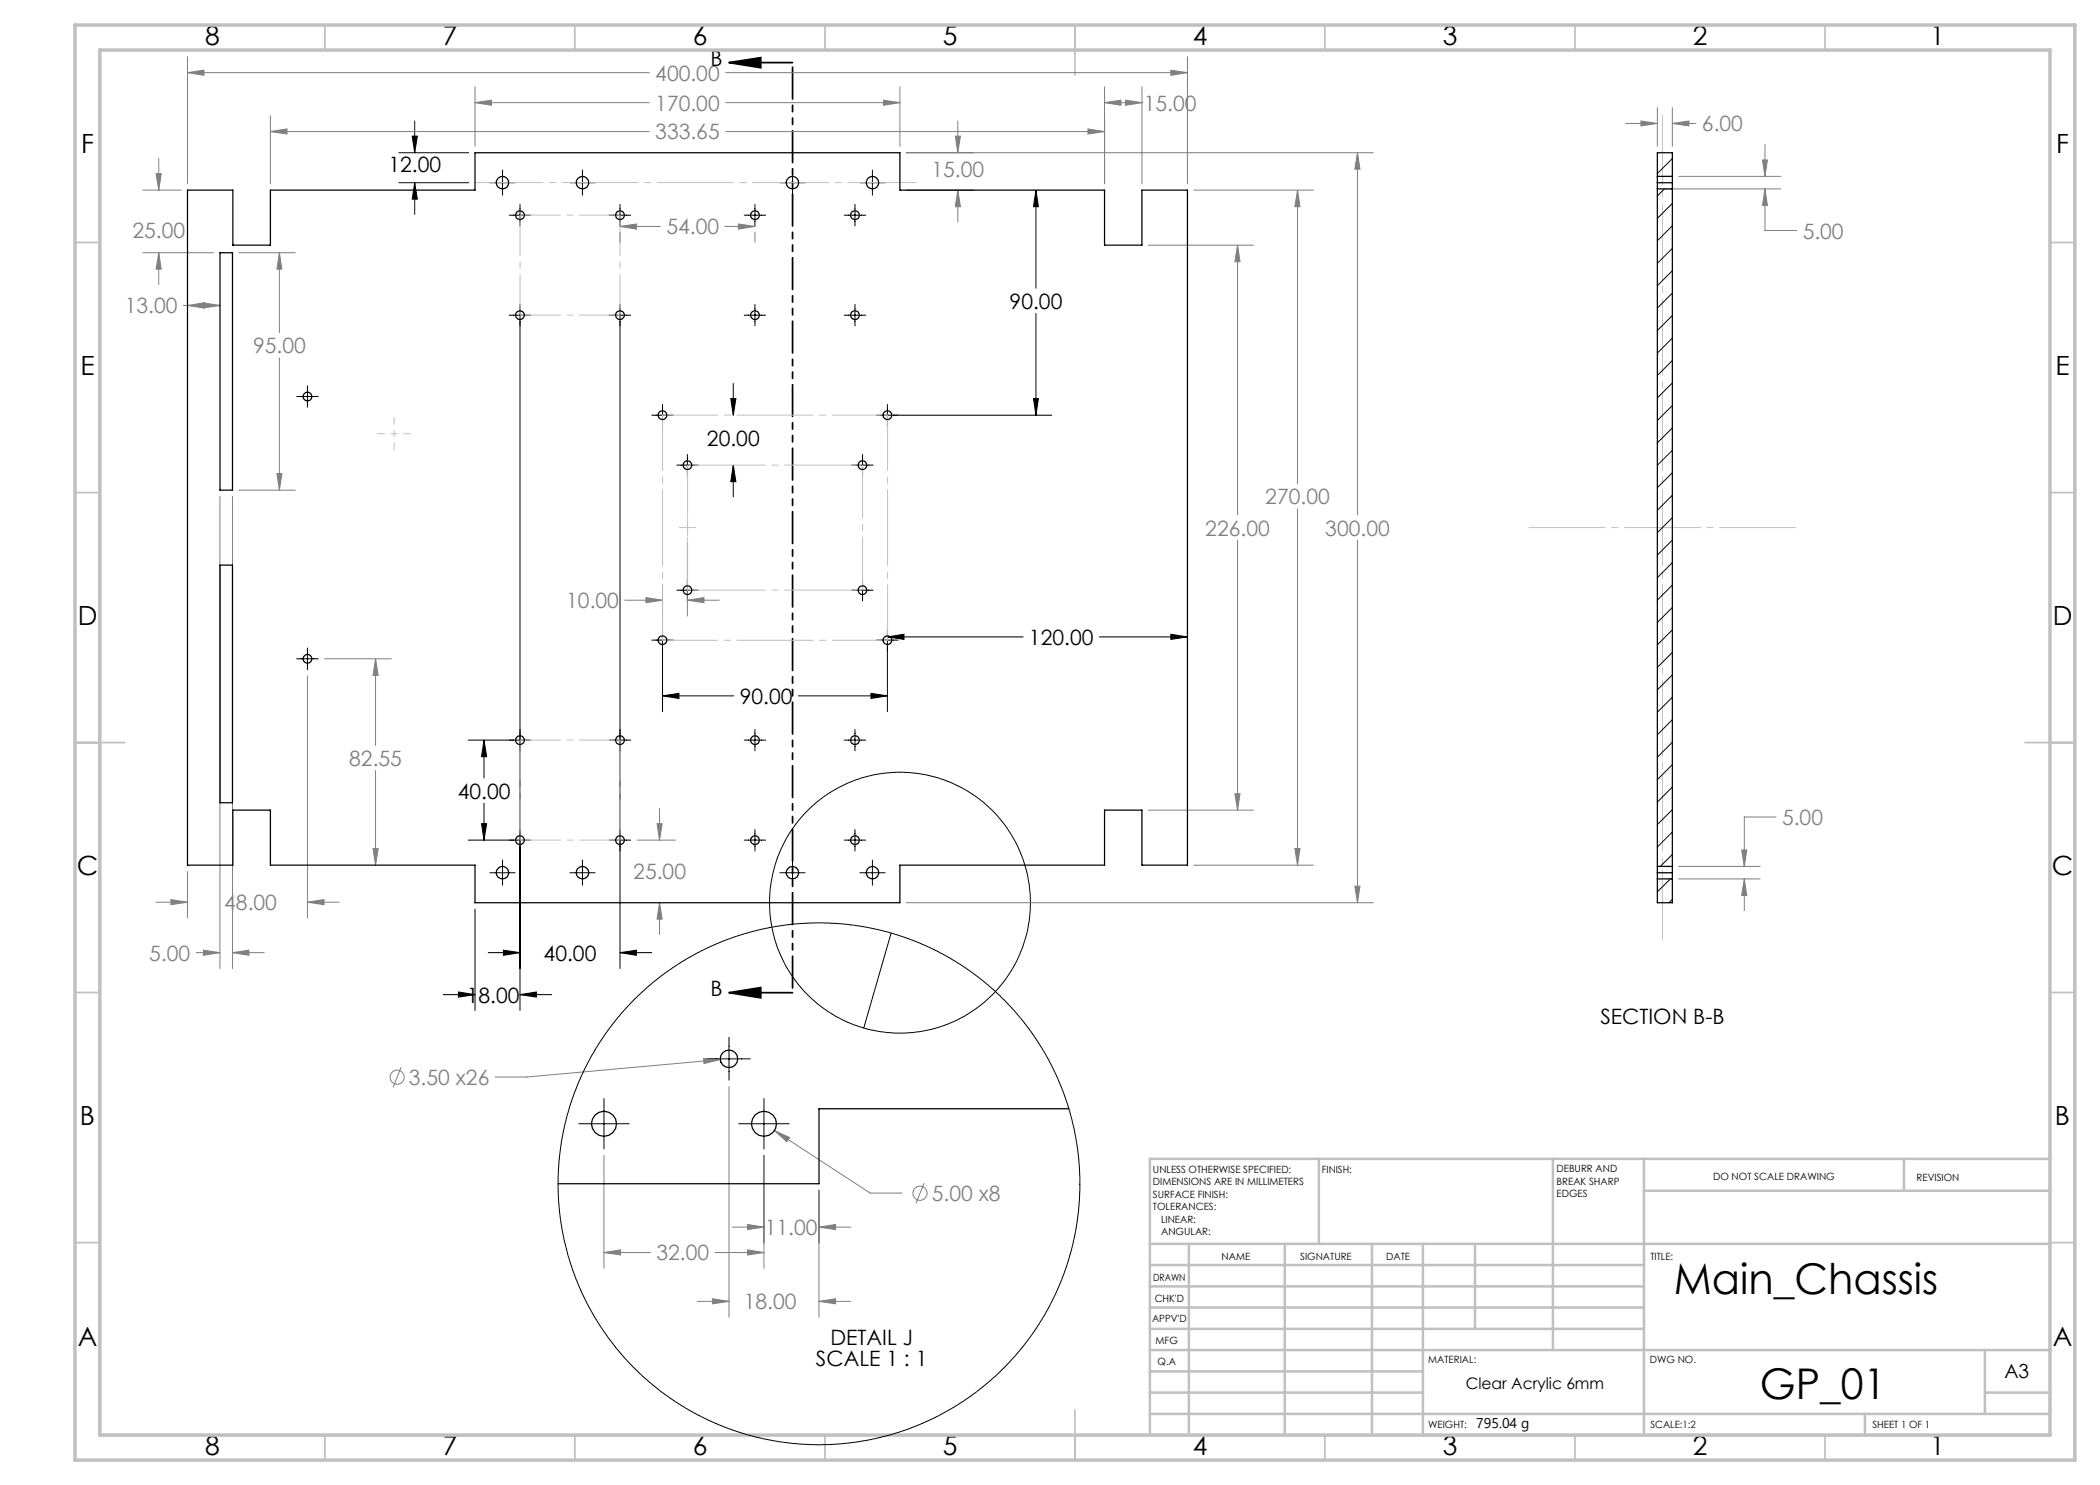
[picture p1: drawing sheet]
<svg xmlns="http://www.w3.org/2000/svg" width="420mm" height="297mm" viewBox="0 0 420 297" stroke-linecap="round" stroke-linejoin="round" font-family="sans-serif">
<g fill="none" stroke="#808080" stroke-width=".2">
<path d="M37.5 14.5l3.3-.5v1.1zM37.5 11.4v25.4M37.5 14.5h92.4M95 17.4v11.9M145.1 14.5h92.4M180 17.4v11.9M220.9 17.4v19.4M228.4 17.4v19.4M234.2 14l3.3 .5-3.3 .6zM237.5 11.4v25.4M28.6 38h7.6M31.2 34.7h1l-.4 3.3z"/>
<path d="M31.8 31.7v6.3M54.1 26.3l3.3-.5v1zM54.1 23.1v13.7M54.1 26.3h75.8M95 20.5l3.3-.5v1.1zM95 20.5h34.9M145.1 20.5h34.9M145.1 26.3h75.8M176.7 20l3.3 .5-3.3 .6zM181.3 38h13.4M181.3 30.5h93.4M191.1 27.2h1l-.5 3.3z"/>
<path d="M191.6 38l.5 3.3h-1zM191.6 24.2v6.3M191.6 38v6.4M217.6 25.8l3.3 .5-3.3 .5zM220.9 20.5l3.3-.5v1.1zM220.9 20.5h7.5M225.1 20l3.3 .5-3.3 .6zM228.4 20.5h.1M238.8 38h23.9M259.5 38l.5 3.3h-1zM259.5 38v58.7M271.5 30.5l.5 3.3h-1z"/>
<path d="M271.5 30.5v72.5M325.1 24.7h6.4M328.2 24.2l3.3 .5-3.3 .5zM331.5 21.5v7.8M332.7 37.8h23.5M334.5 24.7l3.3-.5v1zM334.5 21.5v7.8M334.5 24.7h4.7M335.7 35.3h20.5M352.5 32h1l-.5 3.3zM353 37.8l.5 3.3h-1zM353 37.8v8.3h6.3"/>
<path d="M353 28.9v6.4M28.6 50.5h14.1M31.8 50.5l.4 3.3h-1zM31.8 50.5v6.4M47.8 50.5h11.3M55.9 50.5l.5 3.3h-1zM55.9 50.5v16M124 45.3l3.3-.5v1zM124 46.5v2M124 45.3h8.1M145 45.3h6M147.7 44.8l3.3 .5-3.3 .5z"/>
<path d="M151 46.5v2M229.7 49h21M247.5 49l.5 3.3h-1zM247.5 49v54M36.7 61.1h7.3M37.5 61.1l3.3-.5v1zM40.7 60.6l3.3 .5-3.3 .5zM55.9 71.6v26.4M44 99.3v94.4M46.5 99.3v94.4M47.8 98h11.3M55.4 94.7h1l-.5 3.3z"/>
<path d="M129.2 119.5l3.3 .5-3.3 .5zM132.5 116.9v7.7M137.5 108.4v14.8M247.5 108.1v53.9M259.5 101.8v71.2M271.5 108.1v72.4M61.5 135.2v48.4M64.9 131.8h13.4M75.1 131.8l.5 3.3h-1zM75.1 131.8v17.3M125 120h7.5M137.5 120l3.3-.5v1z"/>
<path d="M137.5 120h6.3M75.1 154.1v18.9M247 158.7h1l-.5 3.3zM34.2 179.9l3.3 .5-3.3 .5zM37.5 174.3v9.3M74.6 169.7h1l-.5 3.3zM127.4 168h7.7M131.4 164.7h1l-.5 3.3zM131.9 161.7v6.3M229.7 162h21M238.8 173h23.9M259 169.7h1l-.5 3.3z"/>
<path d="M271 177.2h1l-.5 3.3zM335.7 173.3h16.3M335.7 175.8h16.3M348.3 170h1.1l-.5 3.3zM348.9 175.8l.5 3.3h-1.1zM348.9 175.8v6.3M355.2 163.4h-6.3v9.9M31.2 180.4h6.3M39.2 190.5h4.8M40.7 190l3.3 .5-3.3 .6zM46.5 190.5l3.3-.5v1.1zM46.5 190.5h6.3"/>
<path d="M61.5 180.4l3.3-.5v1zM61.5 180.4h6.3M131.9 180.5l.5 3.3h-1zM131.9 180.5v6.4M181.3 180.5h93.4M80.2 213.4l-1.6 4M140.7 211.7l3.3 .2-3.2 .8zM144 211.9l-38.6 3.5h-6.4M145.8 217.3v46.2M120.8 231.1v22.6M152.8 231.1v22.6M154.9 226.1l3 1.4-.5 .8z"/>
<path d="M154.9 226.1l19.1 12.5h6.4M163.8 238v25.5M184.8 236.6l-1.6 4.1M120.8 250.5l3.3-.5v1zM120.8 250.5h9.3M142.5 259.7l3.3 .6-3.3 .5zM143 250.5h9.8M146.4 245.4h6.4M149.5 250l3.3 .5-3.3 .5zM149.5 244.9l3.3 .5-3.3 .5zM163.8 245.4l3.3-.5v1zM163.8 245.4h6.3"/>
<path d="M139.5 260.3h6.3M163.8 260.3l3.3-.6v1.1zM163.8 260.3h6.3"/>
<circle cx="79.4" cy="215.4" r="1.41"/>
<circle cx="184" cy="238.6" r="1.42"/>
</g>
<g fill="none" stroke="#000" stroke-width=".2">
<path d="M79.8 36.5h13.9M79.8 30.5h13.9M82.4 27.2h1.1l-.6 3.3zM82.9 36.5l.6 3.3h-1.1zM82.9 24.2v6.3M82.9 36.5v6.4M98 36.5h5M100.5 34v5M114 36.5h5M116.5 34v5M156 36.5h5M158.5 34v5"/>
<path d="M172 36.5h5M174.5 34v5M207.2 38v19.6M207.2 38l.5 3.3h-1zM101.8 43h4.4M104 40.9v4.3M121.8 43h4.4M124 40.9v4.3M148.8 43h4.3M151 40.9v4.3M168.8 43h4.3M171 40.9v4.3"/>
<path d="M59.3 79.3h4.3M61.5 77.1v4.4M101.8 63h4.4M104 60.9v141.2M121.8 63h4.4M124 60.9v132.8M146.2 79.7h1l-.6 3.3zM146.6 76.7v6.3M148.8 63h4.3M151 60.9v4.3M168.8 63h4.3M171 60.9v4.3"/>
<path d="M206.7 79.7h1l-.5 3.3zM207.2 62.7v20.3M130.4 83h4.2M132.5 80.9v4.3M135.4 93h4.2M137.5 90.9v4.3M146.6 93l.6 3.3h-1zM146.6 93v6.4M170.4 93h4.2M172.5 90.9v4.3M175.3 83h35.1M177.5 80.9v4.3"/>
<path d="M135.4 118h4.2M137.5 115.9v4.3M170.4 118h4.2M172.5 115.9v4.3M59.3 131.8h4.3M61.5 129.6v4.3M130.4 128h4.2M132.5 139.2l3.3-.5v1zM132.5 125.9v16.4M132.5 139.2h14.3M159.7 139.2h17.8M174.2 138.7l3.3 .5-3.3 .5z"/>
<path d="M175.3 128h4.3M177.5 127.4l3.3-.5v1zM177.5 127.4h27.1M177.5 125.9v16.4M219.9 127.4h17.6M234.2 126.9l3.3 .5-3.3 .5zM96.8 148l.5 3.3h-1zM96.8 148v7.6M106.2 148h-12.6M121.8 148h4.4M148.8 148h4.3M151 145.9v4.3"/>
<path d="M168.8 148h4.3M171 145.9v4.3M96.3 164.7h1l-.5 3.3zM96.8 160.7v7.3M98 174.6h5M100.5 172v5.1M106.2 168h-12.6M114 174.6h5M116.5 172v5.1M121.8 168h4.4M148.8 168h4.3M151 165.9v4.3"/>
<path d="M156 174.6h5M158.5 172v5.1M168.8 168h4.3M171 165.9v4.3M172 174.6h5M174.5 172v5.1M88.7 198.9h6.3M91.7 198.4l3.3 .5-3.3 .5zM95 181.8v20.3M97.6 190.5h6.4M100.7 190l3.3 .5-3.3 .6zM104 198.9l3.3-.5v1z"/>
<path d="M104 198.9h6.3M124 190.5l3.3-.5v1.1zM124 190.5h6.4M178.2 186.6l-5.4 19M120.8 219.7v10.1M141.5 211.8h8.6M145.8 207.5v8.5M152.8 219.7v10.1M115.7 224.8h10.1M147.7 224.8h10.1"/>
<circle cx="180" cy="180.5" r="26.1"/>
</g>
<path d="M145.8 12.5l6.4-1v2zM145.8 12.5h12.7M145.8 198.5l6.4-1v2.1zM145.8 198.5h12.7" fill="none" stroke="#000" stroke-width=".35"/>
<path d="M158.5 12.5v186" fill="none" stroke="#000" stroke-width=".35" stroke-dasharray="6.3 1.3 1.3 1.3 1.3 1.3" stroke-dashoffset="-.9"/>
<path d="M135.9 105.5h3.3M137.5 107.2v-3.3M330.8 105.5h3.3" fill="none" stroke="#c0c0c0" stroke-width=".2" stroke-dasharray="15.2 1.3 1.3 1.3"/>
<path d="M95 36.5h88.2" fill="none" stroke="#c0c0c0" stroke-width=".2" stroke-dasharray="15.2 1.3 1.3 1.3" stroke-dashoffset="1.6"/>
<path d="M104 43h20M124 43v20M104 63v-20M124 63h-20M104 148h20M124 148v20M104 168v-20M124 168h-20" fill="none" stroke="#c0c0c0" stroke-width=".2" stroke-dasharray="15.2 1.3 1.3 1.3" stroke-dashoffset="7.1"/>
<path d="M177.5 83h-45M177.5 128.1h-45" fill="none" stroke="#c0c0c0" stroke-width=".2" stroke-dasharray="15.2 1.3 1.3 1.3" stroke-dashoffset="4.2"/>
<path d="M132.5 83v45.1M177.5 83v45.1" fill="none" stroke="#c0c0c0" stroke-width=".2" stroke-dasharray="15.2 1.3 1.3 1.3" stroke-dashoffset="4.1"/>
<path d="M137.5 93h35M172.5 118h-35" fill="none" stroke="#c0c0c0" stroke-width=".2" stroke-dasharray="15.2 1.3 1.3 1.3" stroke-dashoffset="-.4"/>
<path d="M172.5 93v25M137.5 118v-25" fill="none" stroke="#c0c0c0" stroke-width=".2" stroke-dasharray="15.2 1.3 1.3 1.3" stroke-dashoffset="4.6"/>
<path d="M332.5 23v165" fill="none" stroke="#c0c0c0" stroke-width=".2" stroke-dasharray="15.2 1.3 1.3 1.3" stroke-dashoffset="1.3"/>
<path d="M332.5 78v55M305 105.5h55" fill="none" stroke="#c0c0c0" stroke-width=".2" stroke-dasharray="15.2 1.3 1.3 1.3" stroke-dashoffset="-.8"/>
<path d="M75.5 86.7h6.6M78.8 90v-6.6" fill="none" stroke="#c0c0c0" stroke-width=".2" stroke-dasharray="15.2 1.3 1.3 1.3" stroke-dashoffset="13.8"/>
<g fill="none" stroke="#c0c0c0" stroke-width=".35">
<path d="M65 5v5M115 5v5M165 5v5M215 5v10M265 5v5M315 5v5M365 5v5M15 48.5h5M410 48.5h5M15 98.5h5M410 98.5h5M15 148.5h10"/>
<path d="M405 148.5h10M15 198.5h5M410 198.5h5M15 248.5h5M410 248.5h5M65 287v5M115 287v5M165 287v5M215 282v10M265 287v5M315 287v5M365 287v5"/>
</g>
<g fill="none" stroke="#c0c0c0" stroke-width=".5">
<path d="M263.8 231.8v17M310.6 231.8v38.2M328.8 231.8v55.2M328.8 238.2h81.2M380.8 231.8v6.4M410 231.8h-180v55.2M230 248.8h180M230 257.3h98.8M230 253h98.8M237.8 248.8v38.2M257 248.8v38.2M274.4 248.8v38.2"/>
<path d="M284.6 248.8v38.2M295 248.8v17M230 265.8h98.8M230 261.5h98.8M230 278.5h54.6M230 274.3h54.6M230 270h180M397 278.5h13M397 270v12.8M230 282.8h180M373 282.8v4.2"/>
</g>
<path d="M15 5h400v287h-400zM20 10h390v277h-390z" fill="none" stroke="#c0c0c0" stroke-width=".7"/>
<g fill="#000">
<path d="M145.8 12.5l6.4-1v2zM145.8 198.5l6.4-1v2.1z"/>
<path d="M82.4 27.2h1.1l-.6 3.3zM82.9 36.5l.6 3.3h-1.1zM124 190.5l3.3-.5v1.1zM100.7 190l3.3 .5-3.3 .6zM174.2 138.7l3.3 .5-3.3 .5zM132.5 139.2l3.3-.5v1zM207.2 38l.5 3.3h-1zM206.7 79.7h1l-.5 3.3zM177.5 127.4l3.3-.5v1zM234.2 126.9l3.3 .5-3.3 .5zM104 198.9l3.3-.5v1zM91.7 198.4l3.3 .5-3.3 .5zM96.3 164.7h1l-.5 3.3zM96.8 148l.5 3.3h-1zM146.6 93l.6 3.3h-1zM146.2 79.7h1l-.6 3.3z"/>
</g>
<g fill="#808080">
<path d="M137.5 120l3.3-.5v1zM129.2 119.5l3.3 .5-3.3 .5z"/>
<path d="M259 169.7h1l-.5 3.3zM259.5 38l.5 3.3h-1zM247.5 49l.5 3.3h-1zM247 158.7h1l-.5 3.3zM271.5 30.5l.5 3.3h-1zM271 177.2h1l-.5 3.3zM191.1 27.2h1l-.5 3.3zM191.6 38l.5 3.3h-1zM40.7 60.6l3.3 .5-3.3 .5zM37.5 61.1l3.3-.5v1zM37.5 14.5l3.3-.5v1.1zM234.2 14l3.3 .5-3.3 .6zM176.7 20l3.3 .5-3.3 .6zM95 20.5l3.3-.5v1.1zM54.1 26.3l3.3-.5v1zM217.6 25.8l3.3 .5-3.3 .5zM225.1 20l3.3 .5-3.3 .6zM220.9 20.5l3.3-.5v1.1zM55.9 50.5l.5 3.3h-1zM55.4 94.7h1l-.5 3.3zM46.5 190.5l3.3-.5v1.1zM40.7 190l3.3 .5-3.3 .6zM31.2 34.7h1l-.4 3.3zM31.8 50.5l.4 3.3h-1zM124 45.3l3.3-.5v1zM147.7 44.8l3.3 .5-3.3 .5zM131.4 164.7h1l-.5 3.3zM131.9 180.5l.5 3.3h-1zM61.5 180.4l3.3-.5v1zM34.2 179.9l3.3 .5-3.3 .5zM75.1 131.8l.5 3.3h-1zM74.6 169.7h1l-.5 3.3zM328.2 24.2l3.3 .5-3.3 .5zM334.5 24.7l3.3-.5v1zM352.5 32h1l-.5 3.3zM353 37.8l.5 3.3h-1zM348.3 170h1.1l-.5 3.3zM348.9 175.8l.5 3.3h-1.1zM154.9 226.1l2.5 2.2 .5-.8zM140.7 211.7l.1 1 3.2-.8zM120.8 250.5l3.3-.5v1zM149.5 250l3.3 .5-3.3 .5zM149.5 244.9l3.3 .5-3.3 .5zM163.8 245.4l3.3-.5v1zM142.5 259.7l3.3 .6-3.3 .5zM163.8 260.3l3.3-.6v1.1z"/>
</g>
<g fill="none" stroke="#000" stroke-width=".25">
<path d="M37.5 38h9.1v11h7.5v-11h40.9v-7.5h85v7.5h40.9v11h7.5v-11h9.1v135h-9.1v-11h-7.5v11h-40.9v7.5h-85v-7.5h-40.9v-11h-7.5v11h-9.1zM331.5 36.5v1.3M331.5 35.3v1.2M331.5 35.3v-4.8h3v4.8M331.5 36.5h3M331.5 37.8h3M331.5 37.8v135.5M331.5 35.3h3M334.5 36.5v1.3M334.5 35.3v1.2M334.5 37.8v135.5M44 50.5h2.5v47.5h-2.5z"/>
<path d="M44 113h2.5v47.5h-2.5zM331.5 174.6v1.2M331.5 173.3v1.3M331.5 175.8v4.7h3v-4.7M331.5 173.3h3M331.5 174.6h3M331.5 175.8h3M334.5 174.6v1.2M334.5 173.3v1.3M213.8 221.8h-50v14.9h-52.2"/>
<circle cx="100.5" cy="36.5" r="1.26"/>
<circle cx="116.5" cy="36.5" r="1.25"/>
<circle cx="158.5" cy="36.5" r="1.26"/>
<circle cx="174.5" cy="36.5" r="1.25"/>
<circle cx="104" cy="43" r=".88"/>
<circle cx="124" cy="43" r=".88"/>
<circle cx="151" cy="43" r=".89"/>
<circle cx="171" cy="43" r=".89"/>
<circle cx="61.5" cy="79.3" r=".89"/>
<circle cx="104" cy="63" r=".87"/>
<circle cx="124" cy="63" r=".87"/>
<circle cx="151" cy="63" r=".88"/>
<circle cx="171" cy="63" r=".88"/>
<circle cx="132.5" cy="83" r=".87"/>
<circle cx="137.5" cy="93" r=".88"/>
<circle cx="172.5" cy="93" r=".88"/>
<circle cx="177.5" cy="83" r=".88"/>
<circle cx="137.5" cy="118" r=".88"/>
<circle cx="172.5" cy="118" r=".88"/>
<circle cx="61.5" cy="131.8" r=".89"/>
<circle cx="132.5" cy="128" r=".87"/>
<circle cx="177.5" cy="128" r=".88"/>
<circle cx="104" cy="148" r=".88"/>
<circle cx="124" cy="148" r=".88"/>
<circle cx="151" cy="148" r=".89"/>
<circle cx="171" cy="148" r=".89"/>
<circle cx="100.5" cy="174.6" r="1.26"/>
<circle cx="104" cy="168" r=".88"/>
<circle cx="116.5" cy="174.5" r="1.25"/>
<circle cx="124" cy="168" r=".88"/>
<circle cx="151" cy="168" r=".89"/>
<circle cx="158.5" cy="174.6" r="1.26"/>
<circle cx="171" cy="168" r=".89"/>
<circle cx="174.5" cy="174.5" r="1.25"/>
<circle cx="145.8" cy="211.8" r="1.76"/>
<circle cx="120.8" cy="224.7" r="2.5"/>
<circle cx="152.8" cy="224.7" r="2.5"/>
</g>
<g fill="none" stroke="#000" stroke-width=".2">
<path d="M332.9 37.8l-1.4 1.4M334.5 31.7l-3 3M334.5 40.7l-3 3M334.5 45.2l-3 3M334.5 49.7l-3 3M334.5 54.1l-3 3M334.5 58.6l-3 3M334.5 63.1l-3 3M334.5 67.6l-3 3M334.5 72.1l-3 3M334.5 76.6l-3 3M334.5 81.1l-3 3"/>
<path d="M334.5 85.6l-3 3M334.5 90.1l-3 3M334.5 94.5l-3 3M334.5 99.1l-3 3M334.5 103.5l-3 3M334.5 108l-3 3M334.5 112.5l-3 3M334.5 117l-3 3M334.5 121.5l-3 3M334.5 126l-3 3M334.5 130.5l-3 3M334.5 135l-3 3"/>
<path d="M334.5 139.4l-3 3M334.5 143.9l-3 3.1M334.5 148.4l-3 3M334.5 152.9l-3 3M334.5 157.4l-3 3M334.1 175.8l-2.6 2.6M334.5 161.9l-3 3M334.5 166.4l-3 3M334.5 170.9l-2.4 2.4M334.5 179.9l-.7 .6"/>
<circle cx="163.8" cy="236.8" r="52.2"/>
</g>
<g font-size="8.5">
<text x="334.8" y="258.8">Main_Chassis</text>
<text x="352" y="279.7">GP_01</text>
</g>
<g font-size="5.3">
<text x="41" y="8.9">8</text>
<text x="88.5" y="8.9">7</text>
<text x="138.5" y="8.9">6</text>
<text x="188.5" y="8.9">5</text>
<text x="238.5" y="8.9">4</text>
<text x="288.5" y="8.9">3</text>
<text x="338.5" y="8.9">2</text>
<text x="386" y="8.9">1</text>
<text x="16.2" y="30.7">F</text>
<text x="411.2" y="30.7">F</text>
<text x="16.1" y="74.9">E</text>
<text x="411.1" y="74.9">E</text>
<text x="15.5" y="124.9">D</text>
<text x="410.5" y="124.9">D</text>
<text x="15.4" y="174.9">C</text>
<text x="410.4" y="174.9">C</text>
<text x="16" y="224.9">B</text>
<text x="411" y="224.9">B</text>
<text x="15.5" y="269.2">A</text>
<text x="410.5" y="269.2">A</text>
<text x="41" y="290.9">8</text>
<text x="88.5" y="290.9">7</text>
<text x="138.5" y="290.9">6</text>
<text x="188.5" y="290.9">5</text>
<text x="238.5" y="290.9">4</text>
<text x="288.5" y="290.9">3</text>
<text x="338.5" y="290.9">2</text>
<text x="386" y="290.9">1</text>
</g>
<g font-size="4.2" fill="#808080">
<text x="131.1" y="16.1">400.00</text>
<text x="131.1" y="22.1">170.00</text>
<text x="228.8" y="22.1">15.00</text>
<text x="131.1" y="27.9">333.65</text>
<text x="340.4" y="26.3">6.00</text>
<text x="186.3" y="35.4">15.00</text>
<text x="26.5" y="47.6">25.00</text>
<text x="133.3" y="46.9">54.00</text>
<text x="360.5" y="47.7">5.00</text>
<text x="24.9" y="62.7">13.00</text>
<text x="50.6" y="70.6">95.00</text>
<text x="253.1" y="100.8">270.00</text>
<text x="241.1" y="107.1">226.00</text>
<text x="265.1" y="107.1">300.00</text>
<text x="113.3" y="121.6">10.00</text>
<text x="69.8" y="153.2">82.55</text>
<text x="356.4" y="165">5.00</text>
<text x="126.7" y="175.8">25.00</text>
<text x="44.9" y="182">48.00</text>
<text x="29.9" y="192.1">5.00</text>
<text x="81.8" y="217">3.50 x26</text>
<text x="186.4" y="240.2">5.00 x8</text>
<text x="153" y="247">11.00</text>
<text x="131.3" y="252.1">32.00</text>
<text x="148.8" y="261.9">18.00</text>
</g>
<g font-size="4.2">
<text x="142.1" y="13.2">B</text>
<text x="77.7" y="34.4">12.00</text>
<text x="201.9" y="61.7">90.00</text>
<text x="141.4" y="89.1">20.00</text>
<text x="205.8" y="129">120.00</text>
<text x="148" y="140.8">90.00</text>
<text x="91.5" y="159.7">40.00</text>
<text x="108.7" y="192.1">40.00</text>
<text x="93.4" y="200.5">18.00</text>
<text x="142.1" y="199.2">B</text>
<text x="320.1" y="204.9">SECTION B-B</text>
<text x="166.1" y="269">DETAIL J</text>
<text x="163.2" y="273.2">SCALE 1 : 1</text>
</g>
<text font-size="3.9" x="400.9" y="275.5">A3</text>
<text font-size="3.2" x="293.1" y="277.9">Clear Acrylic 6mm</text>
<text font-size="2.8" x="295.2" y="285.6">795.04 g</text>
<g font-size="2">
<text x="230.6" y="234.6">UNLESS OTHERWISE SPECIFIED:</text>
<text x="230.6" y="237.1">DIMENSIONS ARE IN MILLIMETERS</text>
<text x="230.6" y="239.6">SURFACE FINISH:</text>
<text x="264.4" y="234.6">FINISH:</text>
<text x="311.3" y="234.5">DEBURR AND</text>
<text x="311.3" y="237">BREAK SHARP</text>
<text x="311.3" y="239.5">EDGES</text>
<text x="342.6" y="236">DO NOT SCALE DRAWING</text>
<text x="383.3" y="236.2">REVISION</text>
<text x="230.6" y="242.1">TOLERANCES:</text>
<text x="232.2" y="244.6">LINEAR:</text>
<text x="232.2" y="247.1">ANGULAR:</text>
<text x="244.3" y="252">NAME</text>
<text x="260" y="251.9">SIGNATURE</text>
<text x="277.2" y="251.9">DATE</text>
<text x="330.1" y="251.9">TITLE:</text>
<text x="230.6" y="256.1">DRAWN</text>
<text x="230.9" y="260.3">CHK'D</text>
<text x="230.4" y="264.4">APPV'D</text>
<text x="231.1" y="268.8">MFG</text>
<text x="231.5" y="273">Q.A</text>
<text x="285.6" y="272.5">MATERIAL:</text>
<text x="330" y="272.5">DWG NO.</text>
<text x="285.6" y="285.5">WEIGHT:</text>
<text x="330.1" y="285.6">SCALE:1:2</text>
<text x="374.5" y="285.6">SHEET 1 OF 1</text>
</g>
</svg>
